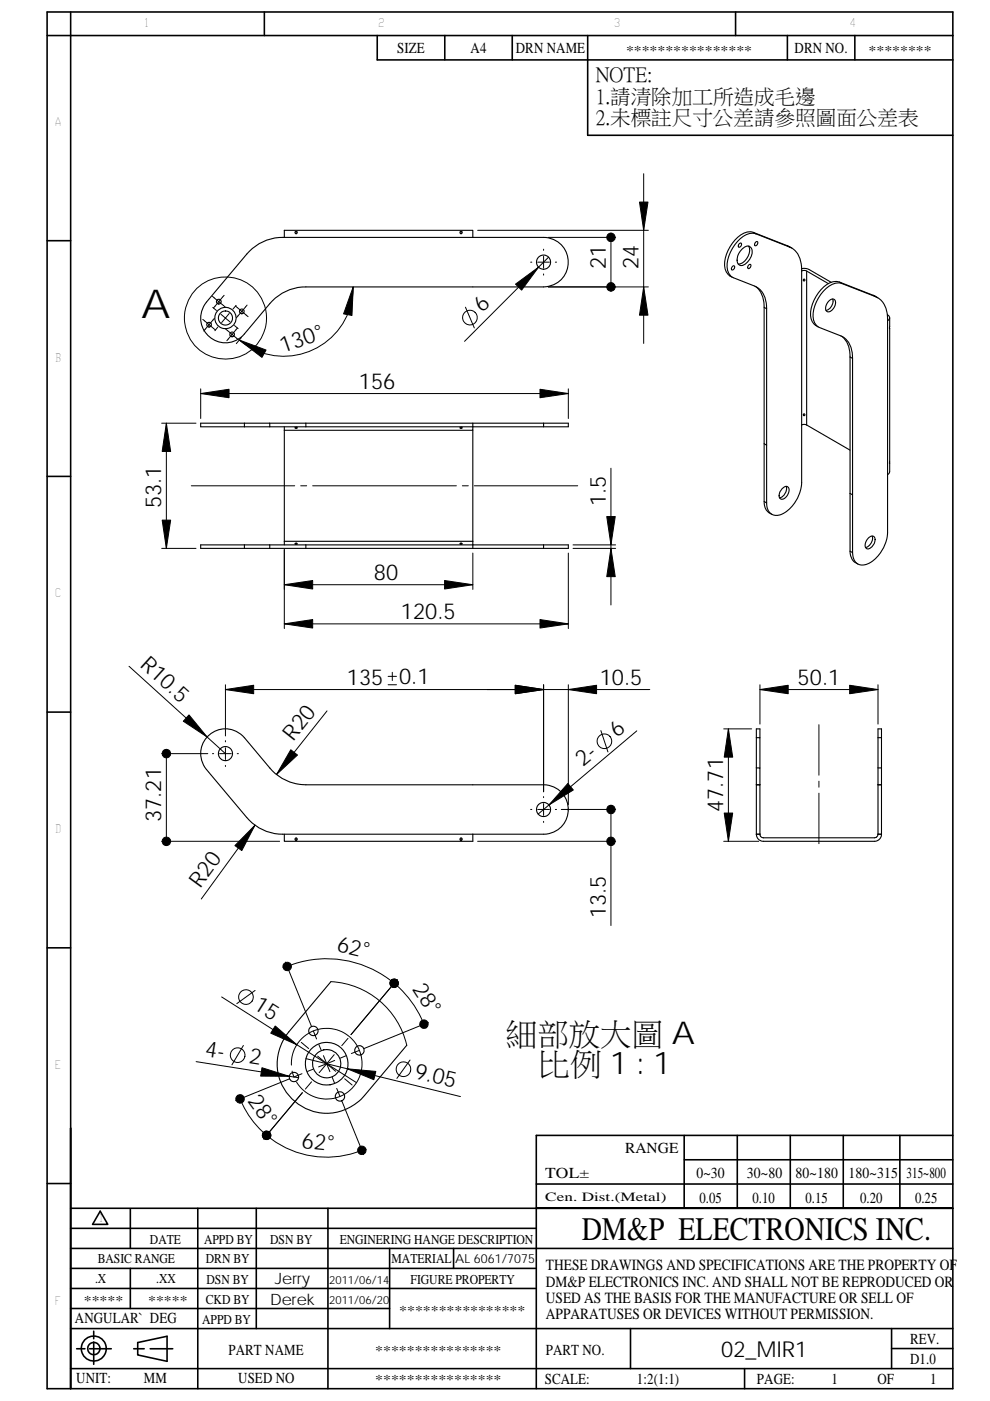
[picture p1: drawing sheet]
<svg xmlns="http://www.w3.org/2000/svg" width="210mm" height="297mm" viewBox="0 0 210 297" stroke-linecap="round" stroke-linejoin="round" font-family="sans-serif">
<g fill="none" stroke="#000" stroke-width=".34">
<path d="M10 2.5h192.1v291.9h-192.1zM15 2.5v291.9M56.1 2.5v5M80 7.5v5.2h122.1M94.3 7.5v5.2M108.6 7.5v5.2M124.7 7.5v21.2h77.4M156 2.5v5M167 7.5v5.2M181.3 7.5v5.2M202.1 7.5h-192.1M10 51h5"/>
<path d="M10 101h5M10 151h5M10 201h5M10 250.9h5M15 256.2h187.1h-88.4M21.3 256.8l1.6 2.8h-3.3zM27.6 256.3v8.4M42 256.2v38.2M54.4 256.2v25.5M69.6 256.2v38.2M113.7 251h88.4M145.1 245.9h57"/>
<path d="M145.1 240.7v15.5M156.4 240.7v15.5M167.6 240.7v15.5M178.9 240.7v15.5M190.9 240.7v15.5M202.1 240.7h-88.4v53.7M15 277.4h67.6M15 264.7h187.1M15 268.9h98.7M15 273.2h98.7M15 260.4h98.7M27.6 268.9v8.5"/>
<path d="M82.6 264.7v17M96.2 264.7v4.2M15 281.7h187.1M15 290.2h187.1M16.3 286h1.7M19 286h4.6M19.9 284.5v4.8M19.9 282.2v1.6M28.4 286h2.2M29.2 284.6l6.2-1.3v5.3l-6.2-1.3zM31.9 286h4.7M133.7 281.7v8.5"/>
<path d="M157.9 290.2v4.2M189.1 281.7v8.5M189.1 285.9h13"/>
<circle cx="19.9" cy="285.9" r="2.65"/>
<circle cx="19.9" cy="285.9" r="1.3"/>
</g>
<g fill="none" stroke="#000" stroke-width=".23">
<path d="M52.9 53.3a9.9 9.9 0 0 1 7.1-3h55.3a5.2 5.2 0 0 1 5.2 5.3 5.2 5.2 0 0 1-5.2 5.2h-50.4a9.9 9.9 0 0 0-7.7 3.6l-5.4 6.4a5.3 5.3 0 0 1-7.3 .6 5.3 5.3 0 0 1-.7-7.3zM60.3 50.3v-1.5h40v1.5M62.6 49.2l.2-.1a.24 .24 0 0 1 .3 .2 .24 .24 0 0 1-.4 .2zM62.8 49.1v.5M97.6 49.2l.1-.1a.24 .24 0 0 1 .3 .2 .24 .24 0 0 1-.3 .2zM97.8 49.1v.5M155.4 56.4l.3-.1 .1 .3a.5 .5 0 0 1-.6 .5zM156.8 51.7l.3-.2a.47 .47 0 0 1 .1 .6 .47 .47 0 0 1-.6 .2zM157.2 53a1.45 1.45 0 0 1 1.9-.6 2.22 2.22 0 0 1-.3 2.9 1.68 1.68 0 0 1-2 .9 2.34 2.34 0 0 1 .4-3.2zM158.8 56.2l.3-.2a.48 .48 0 0 1 .1 .7 .48 .48 0 0 1-.6 .1zM158.8 52.2a2.91 2.91 0 0 1-2.2 3.8M159.8 49.3a4.1 4.1 0 0 0-4.3 2 7.2 7.2 0 0 0-1.7 5.7 2.61 2.61 0 0 0 1.5 1.8"/>
<path d="M159.8 49.3l.5 .3M159.8 49.3l7.2 2.8M160.2 51.4l.2-.2a.46 .46 0 0 1 .3 .6 .46 .46 0 0 1-.6 .3l-.1-.2zM160.3 49.6l7.2 2.8M160.3 49.6a4.1 4.1 0 0 0-4.2 2 7.2 7.2 0 0 0-1.8 5.7l.4 .8 .6 .6 4.8 2a4.7 4.7 0 0 1 2.5 4.8M167 52.1l1 .5M167 52.1l.5 .3M167.5 52.4a4.7 4.7 0 0 1 2.5 4.8v45.1a7.7 7.7 0 0 1-4.9 6.9 2.2 2.2 0 0 1-2.5-2.6M170 57l.8-.1 .8 .2 4.7 2.8M170 57.5l1-.1 4.7 2.7M171.1 57.5v32.6M178 59.8l7.2 2.8"/>
<path d="M160.3 60.7a5 5 0 0 1 1.8 4.5l.5 .3M162.1 65.2v28.9l.5 .3M162.6 65.5v41.1M175.7 63.9a.78 .78 0 0 1 .9-.5 .78 .78 0 0 1 .6 .8 1.97 1.97 0 0 1-1.7 1.9 1.44 1.44 0 0 1 .2-2.2zM176.6 63.4a2.05 2.05 0 0 1-1.4 2.4M178.5 71.3a5 5 0 0 1 1.8 4.4M178.6 60.1l7.1 2.8M178.6 60.1a2.55 2.55 0 0 0-3.4 .3 7.9 7.9 0 0 0-3.2 7.2 2.55 2.55 0 0 0 1.5 1.7M178.6 60.1a4.1 4.1 0 0 0-4.3 2.1 7.2 7.2 0 0 0-1.7 5.7l.3 .8 .6 .6 4.8 1.9a4.6 4.6 0 0 1 2.5 4.8M180.3 75.7l.5 .3M180.3 75.7v41.2M180.8 76v41.2"/>
<path d="M185.2 62.6l1 .5M185.2 62.6l.5 .3M185.7 62.9a5 5 0 0 1 2.6 5.1v32.6M188.2 66.7l.1 .1M188.3 66.8a.65 .65 0 0 1 .4 .6 .65 .65 0 0 1-.4 .6M188.7 67.4v30.9v-.3M51.8 89.7v.8M51.8 89.7h5.4M51.8 89.7h-9.2v.8h9.2M51.8 90.5h5.4M57.2 89.7h7.7M57.2 89.7v.8"/>
<path d="M57.2 90.5h7.7M60.3 90.5v.7M60.3 91.2v23.6M62.6 90.6h.4a.21 .21 0 0 1-.2 .2 .21 .21 0 0 1-.2-.2zM62.8 90.6v.2M64.9 89.7h50.4M64.9 89.7v.8M64.9 90.5h50.4M97.6 90.6h.3l.1 .1-.3 .1zM97.8 90.6v.2M100.3 91.2v23.6M100.3 89.7v1.5h-40"/>
<path d="M115.3 89.7h5.2v.8h-5.2M115.3 89.7v.8M162.1 94.1v12.2l.5 .3M170 90.1l.7-.1 .4 .1M171.1 90.1l9.2 5.3M188.7 98.2v1.8l-.4 .6M51.8 115.5v.8M51.8 115.5h5.4M51.8 115.5h-9.2v.8h9.2M51.8 116.3h5.4M57.2 115.5h7.7M57.2 115.5v.8"/>
<path d="M57.2 116.3h7.7M60.3 114.8v.7M60.3 114.8h40M62.6 115.3l.3-.1 .2 .1-.4 .1zM62.8 115.2v.2M64.9 115.5h50.4M64.9 115.5v.8M64.9 116.3h50.4M97.6 115.3l.2-.1 .2 .1-.3 .1zM97.8 115.2v.2M100.3 114.8v1.5M115.3 115.5h5.2v.8h-5.2"/>
<path d="M115.3 115.5v.8M162.1 106.3a2.59 2.59 0 0 0 1.6 2.7M165.8 103.7l.8-.6 .4 .1a1.65 1.65 0 0 1-.4 2.3 .79 .79 0 0 1-1.1 .2 .79 .79 0 0 1-.2-1.1zM166.8 103.1a2.07 2.07 0 0 1-1.4 2.5M180.3 116.9a2.66 2.66 0 0 0 1.6 2.7M180.3 104.6l.5 .3M180.3 116.9l.5 .3M184.3 114a.74 .74 0 0 1 1-.3 .74 .74 0 0 1 .3 1 1.88 1.88 0 0 1-1.8 1.6 1.66 1.66 0 0 1 .5-2.3zM185 113.6a1.99 1.99 0 0 1-1.4 2.5M188.3 100.6v12.3a7.9 7.9 0 0 1-4.4 6.7 2.09 2.09 0 0 1-3-2l-.1-.4M44.5 155.8a5.2 5.2 0 0 1 7.3 .6l5.4 6.4a10 10 0 0 0 7.7 3.6h50.4a5.2 5.2 0 0 1 5.2 5.2 5.2 5.2 0 0 1-5.2 5.3h-55a10 10 0 0 1-8-3.6l-8.5-10.1a5.2 5.2 0 0 1 .7-7.4zM160.4 156.4h.8v6.4"/>
<path d="M160.4 156.4v-1.9h.8v1.9M160.4 156.4v6.4M186.2 156.4h.8M186.2 156.4v-1.9h.8v1.9M186.2 156.4v6.4M187 156.4v6.4M62.6 177.8l.3-.1 .1 .3-.3 .1zM62.8 177.7v.5M97.7 177.7l.3 .1v.2l-.4 .1zM97.8 177.7v.5M100.3 176.9v1.5h-40v-1.5M160.4 162.8h.8v3.6h-.8"/>
<path d="M160.4 162.8v3.6M160.4 176.9l.1 .3a1.47 1.47 0 0 0 1.4 1.2h23.9a1.49 1.49 0 0 0 1.2-1.5M160.4 176.9h.8M160.4 166.4h.8v10.5M160.4 166.4v10.5M161.3 177.3h.1M185.9 177.5h.1M186.2 166.4h.8M186.2 176.9h.8M186.2 162.8h.8M186.2 176.9l-.1 .4-.6 .3h-23.6a.76 .76 0 0 1-.7-.7M186.2 162.8v3.6"/>
<path d="M186.2 166.4v10.5M187 162.8v3.6M187 166.4v10.5M70.2 208.1l-8.9 10.7a10.5 10.5 0 0 0 1.3 14.7 10.5 10.5 0 0 0 14.7-1.2l9-10.7"/>
<circle cx="115.3" cy="55.6" r="1.5"/>
<circle cx="170.6" cy="59.4" r=".19"/>
<circle cx="44.4" cy="68.8" r=".5"/>
<circle cx="46.4" cy="64" r=".5"/>
<circle cx="47.8" cy="67.4" r="2.26"/>
<circle cx="47.8" cy="67.4" r="1.5"/>
<circle cx="49.2" cy="70.9" r=".5"/>
<circle cx="51.3" cy="66" r=".5"/>
<circle cx="170.6" cy="87.9" r=".19"/>
<circle cx="47.8" cy="159.8" r="1.5"/>
<circle cx="115.3" cy="171.6" r="1.5"/>
<circle cx="66.5" cy="218.6" r="1"/>
<circle cx="62.3" cy="228.3" r="1"/>
<circle cx="69.3" cy="225.5" r="3"/>
<circle cx="69.3" cy="225.5" r="4.5"/>
<circle cx="72.1" cy="232.5" r="1"/>
<circle cx="76.2" cy="222.7" r="1"/>
</g>
<g fill="none" stroke="#000" stroke-width=".21">
<path d="M136.5 36.8v36M101.3 48.8h36.2M112.5 55.6h.3M114 55.6h2.5M115.3 52.8v.3M115.3 54.3v2.5M115.3 58.1v.2M116.3 50.3h14.3M116.4 54.5l-17.9 17.9M117.8 55.6h.2M129.6 50.3v10.5M43 67.7l2.7 2.3"/>
<path d="M45.1 62.8l2.7 2.3M45.1 65.2l.8 .6M45.5 67.5l-2.3 2.7M46.2 69.3l-.6 .8M46.9 66.6l1.9 1.6M47.5 62.6l-2.2 2.7M47.9 69.8l2.7 2.2M48.6 66.5l-1.6 1.9M49.7 69l.8 .7M50 64.9l2.6 2.2M50.1 64.7l-.7 .8M50.4 69.6l-2.3 2.6"/>
<path d="M51.2 71.6l-1.1 1.3M52.4 64.7l-2.2 2.7M74.9 60.8a14.7 14.7 0 0 1-8.5 13.3 14.7 14.7 0 0 1-15.6-2M98.7 65.1l1.9 4.4M116.3 60.8h21.2M34.3 89.7h7.3M35.3 89.7v26.6M42.6 82.4v6.3M42.6 83.4h77.9M120.5 82.4v6.3M129.6 99.3v29M34.3 116.3h7.3"/>
<path d="M40.6 103h21.9M60.3 116.5v16.8M63.8 103h1.2M66.3 103h30.5M98.1 103h1.2M100.3 117.3v7.7M100.6 103h21.9M120.5 117.3v16M121.5 115.5h9.1M121.5 116.3h9.1M60.3 124h40M60.3 132.3h60.2"/>
<path d="M27.4 141.3l20.4 18.5M34.3 159.8h9.8M35.3 159.8v18.6M45.1 159.8h.2M46.6 159.8h2.5M47.8 146.2h67.5M47.8 145.2v10.8M47.8 157v.3M47.8 158.5v2.5M50.3 159.8h.3M69.4 150.7l-10.7 13.5M82.3 145.2h1.8"/>
<path d="M82.3 143.4h1.8M83.2 142.5v1.8M103.3 146.2h34.5M115.3 145.2v22.7M120.5 145.2v25.4M127.4 154.9l1.5 4.5M135.1 155l-20.9 17.6M153.5 154.5h5.9M154.5 154.5v23.9M161.2 146.2h25M161.2 145.2v8.3M173.7 153.6v10.8"/>
<path d="M186.2 145.2v8.3M34.3 178.4h25M47.8 162.3v.2M54.1 175l-11.4 15.6M101.3 178.4h29.3M112.5 171.6h.3M114 171.6h2.5M115.3 168.9v.2M115.3 170.4v2.5M115.3 174.1v.3M117.8 171.6h.2M119 171.6h11.6"/>
<path d="M120.5 171.6l.1 .1M120.5 171.6v.1M120.6 171.6l-.1 .1M129.6 171.6v24.6M153.5 178.4h7.4M173.7 165.6v1.3M173.7 168.2v10.7M47 211.4l28.6 18.2M54.1 210l-3.9 2.8M60.5 204l5.6 13.7M60.9 204.9a22.2 22.2 0 0 1 22.7 3.6M66.5 218.6l.6 1.7"/>
<path d="M70.2 208.1a17.4 17.4 0 0 1 16.1 13.5M83.6 208.5a22.1 22.1 0 0 1 6.3 8.6M84.2 207.7l-9.8 11.7M90.8 216.8l-13.6 5.5M41.6 225.1l21.7 3.4M50.9 233a19.6 19.6 0 0 0 5.6 7.7M51.6 221.7l-2.4 4.1M61.4 228.7l-11.4 4.7M61.8 225.8a7.5 7.5 0 0 1 9.8-7.4 7.5 7.5 0 0 1 3.6 11.7 7.5 7.5 0 0 1-12.3-.7M62 227.1l.3 1.2 1.8-.7M63.9 221l1.6 1.3M64.1 231.7l-8.2 9.8"/>
<path d="M64.9 224.5l32.8 8M66.1 229.4l-1.3 1.5M66.4 226.7l-1.2 .5M67.4 223.9l1.9 1.6M67.6 221.5l.5 1.1M68.6 223.8l1.4 3.4M69.3 225.5l-1.6 1.9M69.3 225.5l1.9 1.6M69.3 225.5l-1.7 .7M70.5 228.4l.4 1.2M70.9 223.6l-1.6 1.9M71 224.8l-1.7 .7"/>
<path d="M71.4 230.8l.7 1.7M72.5 233.4l4.6 11.4M73.1 228.7l1.6 1.3M73.3 223.9l-1.1 .4M73.8 220.2l-1.3 1.5M76.2 222.7l-1.7 .7M87 224.7l-2.8 3.9M56.6 240.7a19.8 19.8 0 0 0 20.2 3.2"/>
<circle cx="47.8" cy="67.4" r="8.7"/>
<circle cx="99.7" cy="67.3" r="1.56"/>
<circle cx="128.2" cy="157.2" r="1.56"/>
<circle cx="52.2" cy="211.4" r="1.56"/>
<circle cx="50.4" cy="223.7" r="1.56"/>
<circle cx="85.6" cy="226.7" r="1.56"/>
</g>
<g fill="#000" stroke="#000" stroke-width=".21">
<path d="M109.3 60.2l4.9-3.6-3.6 4.9z" fill-rule="evenodd"/>
<path d="M129.1 49.6l.5-.2v.9v-.9a.9 .9 0 0 1 .8 1.2 .9 .9 0 0 1-1.4 .5 .9 .9 0 0 1 .1-1.5z" fill-rule="evenodd"/>
<path d="M135.6 42.8h1.8l-.9 6z" fill-rule="evenodd"/>
<path d="M50.8 72.1l5.6 2.1-.8 1.6z" fill-rule="evenodd"/>
<path d="M74.9 60.8l-.2 6.1-1.8-.4z" fill-rule="evenodd"/>
<path d="M129 60.2a.9 .9 0 0 1 1.4 .3 .9 .9 0 0 1-.8 1.2v-.9v.9a.9 .9 0 0 1-.9-.5 .9 .9 0 0 1 .3-1z" fill-rule="evenodd"/>
<path d="M136.5 60.8l.9 6h-1.8z" fill-rule="evenodd"/>
<path d="M35.3 89.7l.9 6h-1.8z" fill-rule="evenodd"/>
<path d="M42.6 83.4l6-.9v1.8z" fill-rule="evenodd"/>
<path d="M114.5 82.5l6 .9-6 .9z" fill-rule="evenodd"/>
<path d="M34.4 110.3h1.8l-.9 6z" fill-rule="evenodd"/>
<path d="M129.6 116.3l.9 6h-1.8z" fill-rule="evenodd"/>
<path d="M128.7 109.5h1.8l-.9 6z" fill-rule="evenodd"/>
<path d="M60.3 124l6-.9v1.8z" fill-rule="evenodd"/>
<path d="M60.3 132.3l6-.9v1.8z" fill-rule="evenodd"/>
<path d="M94.3 123.1l6 .9-6 .9z" fill-rule="evenodd"/>
<path d="M114.5 131.4l6 .9-6 .9z" fill-rule="evenodd"/>
<path d="M34.8 159l.5-.1v.9v-.9a.9 .9 0 0 1 .8 1.2 .9 .9 0 0 1-1.4 .4 .9 .9 0 0 1 .1-1.5z" fill-rule="evenodd"/>
<path d="M40.1 151.6l3.8 4.7-5-3.4z" fill-rule="evenodd"/>
<path d="M47.8 146.2l6-.9v1.8z" fill-rule="evenodd"/>
<path d="M109.3 145.3l6 .9-6 .9z" fill-rule="evenodd"/>
<path d="M109.3 145.3l6 .9-6 .9z" fill-rule="evenodd"/>
<path d="M120.5 146.2l6-.9v1.8z" fill-rule="evenodd"/>
<path d="M154.5 154.5l.9 6h-1.8z" fill-rule="evenodd"/>
<path d="M161.2 146.2l6-.9v1.8z" fill-rule="evenodd"/>
<path d="M180.2 145.3l6 .9-6 .9z" fill-rule="evenodd"/>
<path d="M34.7 177.7a.9 .9 0 0 1 1.4 .3 .9 .9 0 0 1-.8 1.3v-.9v.9a.91 .91 0 0 1-.8-.6 .91 .91 0 0 1 .2-1z" fill-rule="evenodd"/>
<path d="M54.1 175l-2.8 5.3-1.5-1z" fill-rule="evenodd"/>
<path d="M61.7 159l1.4 1.1-4.4 4.1z" fill-rule="evenodd"/>
<path d="M120.4 166.1l1.2 1.4-5.2 3.2z" fill-rule="evenodd"/>
<path d="M129.1 170.9l.5-.2v.9v-.9a.9 .9 0 0 1 .8 1.2 .9 .9 0 0 1-1.4 .5 .9 .9 0 0 1 .1-1.5z" fill-rule="evenodd"/>
<path d="M129 177.7a.9 .9 0 0 1 1.4 .3 .9 .9 0 0 1-.8 1.3v-.9v.9a.91 .91 0 0 1-.8-.6 .91 .91 0 0 1 .2-1z" fill-rule="evenodd"/>
<path d="M153.6 172.4h1.8l-.9 6z" fill-rule="evenodd"/>
<path d="M60.3 204.2a.89 .89 0 0 1 1.4 .2 .89 .89 0 0 1-.4 1.3 .89 .89 0 0 1-1.3-.6l.9-.2-.9 .2 .1-.5z" fill-rule="evenodd"/>
<path d="M83 207.8a.9 .9 0 0 1 1.5 .3 .9 .9 0 0 1-.9 1.2 .9 .9 0 0 1-.8-1.3l.2-.2 .6 .7z" fill-rule="evenodd"/>
<path d="M83 207.8a.89 .89 0 0 1 1.2 0 .89 .89 0 0 1 .1 1.2l-.7-.5 .7 .5a.9 .9 0 0 1-1.3 .2 .9 .9 0 0 1 0-1.4z" fill-rule="evenodd"/>
<path d="M89.3 216.5a.9 .9 0 0 1 1.3 .1 .9 .9 0 0 1-.2 1.3l-.5-.8 .5 .8a.9 .9 0 0 1-1.2-.2 .9 .9 0 0 1 .1-1.2z" fill-rule="evenodd"/>
<path d="M50.2 232.4l.3-.2 .4 .8-.4-.8a.9 .9 0 0 1 1.3 .7 .9 .9 0 0 1-1.2 1 .9 .9 0 0 1-.4-1.5z" fill-rule="evenodd"/>
<path d="M55.6 226.4l5.8 1.8h-6.1z" fill-rule="evenodd"/>
<path d="M58.4 217.5l4.6 4-5.6-2.4z" fill-rule="evenodd"/>
<path d="M73.7 226.6l6 .6-.4 1.7z" fill-rule="evenodd"/>
<path d="M56 240a.9 .9 0 0 1 1.4 .5 .9 .9 0 0 1-1 1.1 .9 .9 0 0 1-.6-1.4l.8 .5-.8-.5z" fill-rule="evenodd"/>
<path d="M55.9 240a.91 .91 0 0 1 1.3 .1 .91 .91 0 0 1-.1 1.3l-.6-.7 .6 .7a.91 .91 0 0 1-1.2-.1 .91 .91 0 0 1 0-1.3z" fill-rule="evenodd"/>
<path d="M76.2 243.2a.89 .89 0 0 1 1.4 .5l-.8 .2 .8-.2a.9 .9 0 0 1-1.2 1 .9 .9 0 0 1-.2-1.5z" fill-rule="evenodd"/>
</g>
<text font-size="8.4" x="29.9" y="67.4">A</text>
<text font-size="7" x="123.4" y="262.9">DM&amp;P ELECTRONICS INC.</text>
<g font-size="6.7">
<text x="107.3" y="221.3">細部放大圖 A</text>
<text x="114.2" y="227.8">比例 1 : 1</text>
</g>
<g font-size="4.7">
<text x="128.5" y="57.1" transform="rotate(-90 128.5 57.1)">21</text>
<text x="135.4" y="57.1" transform="rotate(-90 135.4 57.1)">24</text>
<text x="102.3" y="66.5" transform="rotate(-45 102.3 66.5)">6</text>
<text x="60" y="74.9" transform="rotate(-19 60 74.9)">130°</text>
<text x="76.1" y="82.4">156</text>
<text x="34.2" y="107.8" transform="rotate(-90 34.2 107.8)">53.1</text>
<text x="128.5" y="107.3" transform="rotate(-90 128.5 107.3)">1.5</text>
<text x="79.3" y="123">80</text>
<text x="85" y="131.3">120.5</text>
<text x="29.5" y="141.2" transform="rotate(42 29.5 141.2)">R10.5</text>
<text x="73.6" y="145.2">135</text>
<text x="84.6" y="145.1">0.1</text>
<text x="127.2" y="145.2">10.5</text>
<text x="169.2" y="145.2">50.1</text>
<text x="62.2" y="157.3" transform="rotate(-52 62.2 157.3)">R20</text>
<text x="130.9" y="156.5" transform="rotate(-40 130.9 156.5)">6</text>
<text x="123.7" y="162.6" transform="rotate(-40 123.7 162.6)">2-</text>
<text x="153.4" y="172.1" transform="rotate(-90 153.4 172.1)">47.71</text>
<text x="34.2" y="174.3" transform="rotate(-90 34.2 174.3)">37.21</text>
<text x="42.4" y="188.4" transform="rotate(-54 42.4 188.4)">R20</text>
<text x="128.5" y="194.6" transform="rotate(-90 128.5 194.6)">13.5</text>
<text x="71.3" y="201.6" transform="rotate(13 71.3 201.6)">62°</text>
<text x="87.4" y="209.7" transform="rotate(57 87.4 209.7)">28°</text>
<text x="53.6" y="213.8" transform="rotate(32 53.6 213.8)">15</text>
<text x="43.4" y="223.8" transform="rotate(9 43.4 223.8)">4-</text>
<text x="52.7" y="225.4" transform="rotate(9 52.7 225.4)">2</text>
<text x="52.4" y="233.5" transform="rotate(54 52.4 233.5)">28°</text>
<text x="87.7" y="228.5" transform="rotate(14 87.7 228.5)">9.05</text>
<text x="63.9" y="243.4" transform="rotate(6 63.9 243.4)">62°</text>
<text x="153" y="287.7">02_MIR1</text>
</g>
<g font-size="4.4">
<text x="126.3" y="17.3">NOTE:</text>
<text x="126.3" y="21.8">1.請清除加工所造成毛邊</text>
<text x="126.3" y="26.3">2.未標註尺寸公差請參照圖面公差表</text>
</g>
<g font-size="3.3">
<text x="115.8" y="269.3">THESE DRAWINGS AND SPECIFICATIONS ARE THE PROPERTY OF</text>
<text x="58.3" y="272.3">Jerry</text>
<text x="115.8" y="272.8">DM&amp;P ELECTRONICS INC. AND SHALL NOT BE REPRODUCED OR</text>
<text x="57.3" y="276.6">Derek</text>
<text x="115.8" y="279.7">APPARATUSES OR DEVICES WITHOUT PERMISSION.</text>
<text x="115.8" y="276.2">USED AS THE BASIS FOR THE MANUFACTURE OR SELL OF</text>
</g>
<g font-size="3.2">
<text x="84.2" y="11.3">SIZE</text>
<text x="99.8" y="11.3">A4</text>
<text x="109.4" y="11.3">DRN NAME</text>
<text x="168.5" y="11.3">DRN NO.</text>
<text x="132.6" y="244.5">RANGE</text>
<text x="115.6" y="249.7">TOL±</text>
<text x="147.7" y="249.8">0~30</text>
<text x="158.4" y="249.8">30~80</text>
<text x="168.8" y="249.8">80~180 180~315</text>
<text x="192.3" y="249.8">315~800</text>
<text x="148.4" y="255">0.05</text>
<text x="159.6" y="255">0.10</text>
<text x="170.8" y="255">0.15</text>
<text x="182.5" y="255">0.20</text>
<text x="194.1" y="255">0.25</text>
<text x="15.9" y="280.6">ANGULAR` DEG</text>
<text x="48.5" y="287.3">PART NAME</text>
<text x="115.7" y="287.3">PART NO.</text>
<text x="193" y="284.9">REV.</text>
<text x="16.2" y="293.3">UNIT:</text>
<text x="30.5" y="293.3">MM</text>
<text x="50.5" y="293.3">USED NO</text>
<text x="115.5" y="293.5">SCALE:</text>
<text x="135.1" y="293.5">1:2(1:1)</text>
<text x="160.5" y="293.5">PAGE:</text>
<text x="176.4" y="293.5">1</text>
<text x="186.1" y="293.5">OF</text>
<text x="193" y="289.1">D1.0</text>
<text x="197.3" y="293.5">1</text>
</g>
<g font-size="2.9">
<text x="132.8" y="11.7">****************</text>
<text x="184.2" y="11.7">********</text>
<text x="31.8" y="263.7">DATE</text>
<text x="43.3" y="263.7">APPD BY</text>
<text x="57.3" y="263.7">DSN BY</text>
<text x="72.1" y="263.7">ENGINERING HANGE DESCRIPTION</text>
<text x="20.7" y="267.8">BASIC RANGE</text>
<text x="43.7" y="267.8">DRN BY</text>
<text x="83.1" y="267.8">MATERIAL</text>
<text x="20.2" y="272.1">.X</text>
<text x="33.1" y="272.1">.XX</text>
<text x="43.8" y="272.3">DSN BY</text>
<text x="87.1" y="272.2">FIGURE PROPERTY</text>
<text x="17.8" y="276.7">*****</text>
<text x="31.4" y="276.7">*****</text>
<text x="42.9" y="280.6">APPD BY</text>
<text x="43.7" y="276.5">CKD BY</text>
<text x="84.7" y="278.8">****************</text>
<text x="79.6" y="287.3">****************</text>
<text x="79.6" y="293.5">****************</text>
</g>
<text font-size="2.7" x="115.6" y="254.7">Cen. Dist.(Metal)</text>
<text font-size="2.6" x="96.6" y="267.8">AL 6061/7075</text>
<g font-size="2.5">
<text x="30.6" y="5.7">1</text>
<text x="80.2" y="5.7">2</text>
<text x="130.2" y="5.7">3</text>
<text x="180.2" y="5.7">4</text>
<text x="11.6" y="26.7">A</text>
<text x="11.6" y="76.7">B</text>
<text x="11.6" y="126.7">C</text>
<text x="11.6" y="176.7">D</text>
<text x="11.6" y="226.6">E</text>
<text x="21" y="259.2">1</text>
<text x="11.6" y="276.6">F</text>
</g>
<g font-size="2.4">
<text x="69.8" y="272.3">2011/06/14</text>
<text x="69.8" y="276.4">2011/06/20</text>
</g>
</svg>
